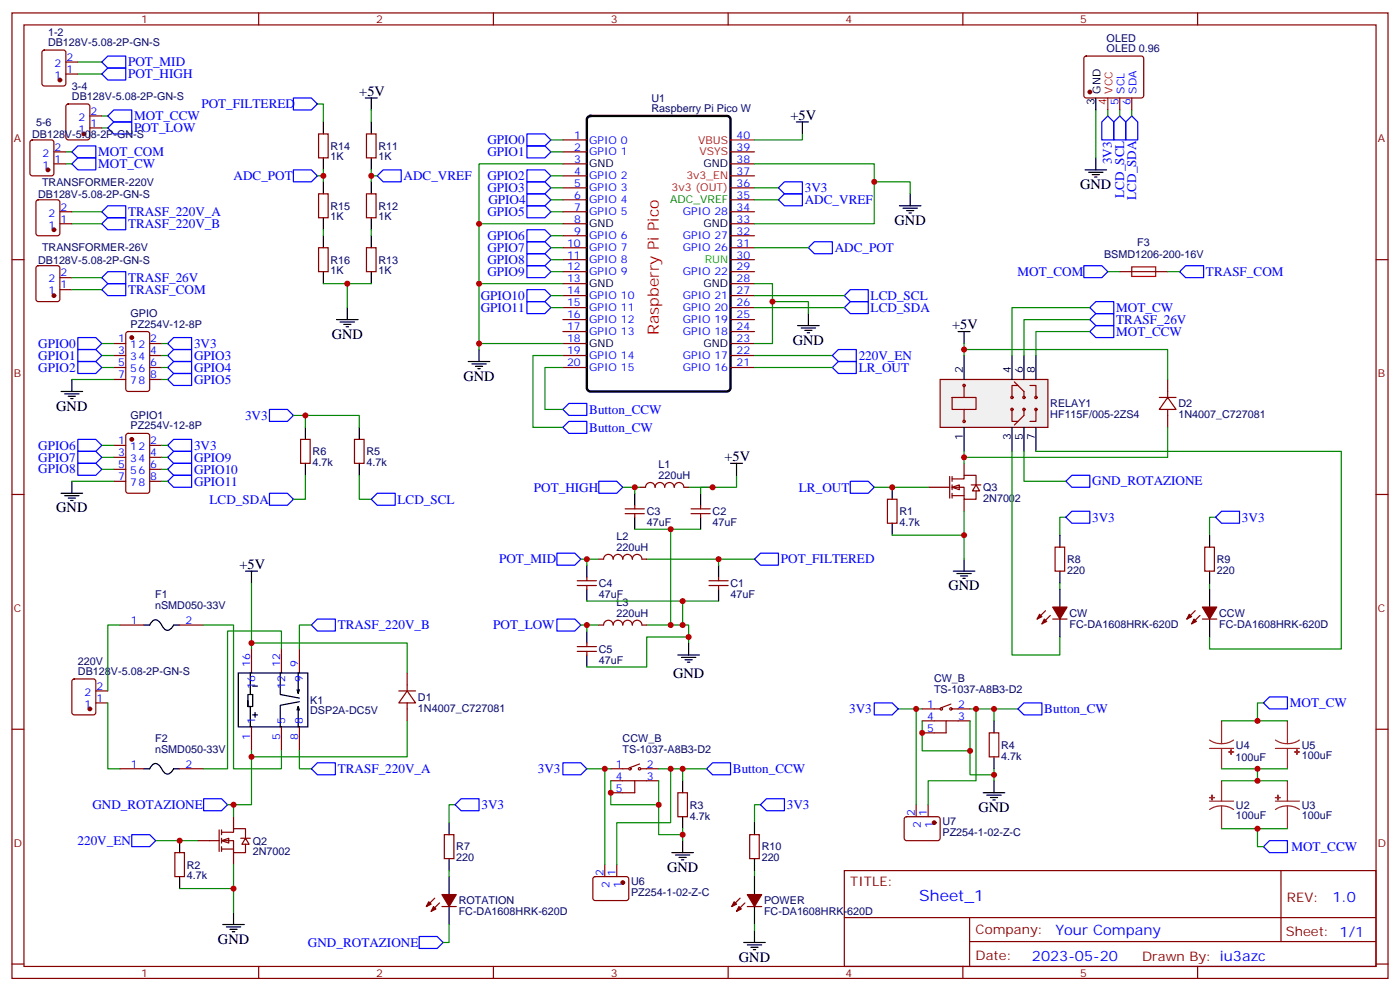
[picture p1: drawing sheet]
<svg xmlns="http://www.w3.org/2000/svg" width="412mm" height="292mm" viewBox="0 0 412 292" stroke-linecap="round" stroke-linejoin="round" font-family="sans-serif">
<g fill="none" stroke="#870000" stroke-width=".35">
<path d="M3.5 3.8h405.4v284.3h-405.4zM7.1 7.3h398.2v277.3h-398.2zM76.2 3.8v3.5M145.3 3.8v3.5M214.5 3.8v3.5M283.6 3.8v3.5M352.8 3.8v3.5M165.8 41.2h7.1M165.8 44.7h7.1M165.8 48.3h7.1M165.8 51.8h7.1M165.8 55.3h7.1"/>
<path d="M165.8 58.8h7.1M215.2 44.7h7M215.2 48.3h7M215.2 51.8h7M215.2 55.3h7M215.2 58.8h7M3.5 76.5h3.6M165.8 76.5h7.1M165.8 62.4h7.1M165.8 65.9h7.1M165.8 69.4h7.1M165.8 73h7.1"/>
<path d="M215.2 76.5h7M215.2 62.4h7M215.2 65.9h7M215.2 69.4h7M215.2 73h7M405.3 76.5h3.6M165.8 80h7.1M165.8 83.5h7.1M165.8 87.1h7.1M165.8 90.6h7.1M165.8 94.1h7.1M165.8 97.6h7.1"/>
<path d="M215.2 80h7M215.2 83.5h7M215.2 87.1h7M215.2 90.6h7M215.2 94.1h7M215.2 97.6h7M165.8 101.2h7.1M165.8 104.7h7.1M165.8 108.2h7.1M215.2 101.2h7M215.2 104.7h7M215.2 108.2h7"/>
<path d="M3.5 145.6h3.6M405.3 145.6h3.6M3.5 214.8h3.6M405.3 214.8h3.6M248.7 256.4h156.6v28.2h-156.6zM377.3 256.4v20.9M248.7 270.2h156.5M285.6 277.3h119.6M285.6 270.2v14.2M3.5 283.9h3.6M76.2 284.6v3.5M145.3 284.6v3.5"/>
<path d="M214.5 284.6v3.5M283.6 284.6v3.5M352.8 284.6v3.5M405.3 283.9h3.6"/>
</g>
<path d="M173.1 34.6l.8-.5h40.2l.7 .3 .3 .5 .1 79.3-.2 .7-.6 .3-40.5 .1-.6-.2-.4-.6v-79.3z" fill="none" stroke="#000" stroke-width=".71"/>
<path d="M215.2 41.2h7" fill="none" stroke="#f00" stroke-width=".35"/>
<path d="M276.9 111.8h31.8v14.1h-31.8z" fill="#f0f0f0" stroke="#870000" stroke-width=".35"/>
<g fill="none" stroke="#000" stroke-width=".35">
<path d="M234.6 35.9h3.5M236.4 35.9v3.5M268.1 57.1v3.5M264.9 60.6h6.4M266 61.3h4.2M267.1 62h2.1M267.8 62.7h.7M234.9 95.9h6.4M236 96.6h4.2M237.1 97.3h2.1M237.8 98h.7M238.1 92.4v3.5"/>
<path d="M282.2 97.6h3.6M284 97.6v3.6M137.9 106.5h6.4M139 107.2h4.2M140.1 107.9h2.1M140.8 108.6h.7M141.1 102.9v3.6M284 104.7v7.1M298.1 104.7v7.1M301.6 104.7v7.1M305.2 104.7v7.1M284 125.9v7"/>
<path d="M298.1 125.9v7M301.6 125.9v7M305.2 125.9v7M72.3 168.2h3.5M74.1 168.2v3.5M280.8 168.2h6.4M281.9 168.9h4.2M282.9 169.6h2.1M283.6 170.3h.7M284 164.7v3.5M70.2 198.2h20.5v15.9h-20.5zM73.7 198.2v6.3"/>
<path d="M82.5 198.2v6.3l5.7 1.1M87.8 198.2v6l.4-1.1M73 206.3v1.8h.7v6M73 204.5h1.4v3.6h-1.4zM74.4 210.5h1.4M74.4 202.1h1.4M75.1 209.8v1.4M87.5 203.1l.3 1.1M87.8 208.1l-.3 1M88.2 209.1l-.4-1v6M88.2 206.7l-5.7 1v6.4M65.6 272.3h6.4"/>
<path d="M66.7 273h4.2M67.7 273.7h2.1M68.4 274.4h.7M68.8 268.7v3.6"/>
</g>
<g fill="none" stroke="#870000" stroke-width=".35">
<path d="M280.5 117.1h7v3.5h-7zM284 113.5v3.6M298.8 112.5l2.8 2.8v1.8M299.9 113.5h-1.8v3.6M303.4 113.5h1.8v3.6M284 120.6v3.5M298.1 120.6v3.5h1.8M301.6 120.6v1.7l-2.8 2.9M305.2 120.6v3.5h-1.8M74.1 191.1v7.1M82.9 191.1v7.1M88.2 191.1v7.1"/>
<path d="M74.1 214.1v7M82.9 214.1v7M88.2 214.1v7M179.9 229.9h14.1M179.9 226.4h5.3M187 229.9v3.6h-7.1M188.4 225l-2.8 1.1M188.7 226.4h5.3"/>
<circle cx="284" cy="113.5" r=".35"/>
<circle cx="298.1" cy="117.1" r=".35"/>
<circle cx="301.6" cy="117.1" r=".35"/>
<circle cx="305.2" cy="117.1" r=".35"/>
<circle cx="284" cy="124.1" r=".35"/>
<circle cx="298.1" cy="120.6" r=".35"/>
<circle cx="301.6" cy="120.6" r=".35"/>
<circle cx="305.2" cy="120.6" r=".35"/>
<circle cx="185.6" cy="226.4" r=".35"/>
<circle cx="188.4" cy="226.4" r=".35"/>
</g>
<g fill="none" stroke="#008700" stroke-width=".35">
<path d="M236.4 39.4v1.8h-14.2M222.2 48.3h35.3v17.6h-35.3M257.5 53.6h10.6v3.5M21.2 62.4h8.8M21.2 65.9h8.8M222.2 83.5h5.3v17.7h-5.3M227.5 88.8h10.6v3.6M321 90.6h-22.9v14.1M321 97.6h-15.8v7.1M321 94.1h-19.4v10.6M222.2 104.7h23M284 101.2v3.5"/>
<path d="M74.1 171.7v17.7h45.8v8.8M91.7 184.1h-3.5v7M359.8 212.3h19.4M372.2 207h-1.8v5.3M88.2 221.1v5.3h3.5M359.8 226.4h19.4M359.8 229.9h19.4M370.4 226.4v3.5"/>
</g>
<g fill="none" stroke="#00f" stroke-width=".35">
<path d="M30 18.3l1.7-1.8h5.3v3.5h-5.3zM30 21.8l1.7-1.8h5.3v3.6h-5.3zM31.7 34.1l1.8-1.7h5.3v3.5h-5.3zM33.5 35.9h5.3v3.5h-5.3l-1.8-1.7zM21.2 48.3l1.7-1.8h5.3v3.5h-5.3zM21.2 44.7l1.7-1.7h5.3v3.5h-5.3zM30 62.4l1.7-1.8h5.3v3.5h-5.3zM30 65.9l1.7-1.8h5.3v3.6h-5.3zM319.3 78.2h5.3l1.7 1.8-1.7 1.8h-5.3zM349.2 78.2h5.3v3.6h-5.3l-1.7-1.8zM30 81.8l1.7-1.8h5.3v3.5h-5.3zM30 85.3l1.7-1.8h5.3v3.6h-5.3z"/>
<path d="M321 90.6l1.8-1.8h5.3v3.6h-5.3zM321 97.6l1.8-1.7h5.3v3.5h-5.3zM322.8 92.4h5.3v3.5h-5.3l-1.8-1.8zM91.7 184.1l1.8-1.8h5.3v3.5h-5.3zM372.2 207l1.7-1.8h5.3v3.6h-5.3zM91.7 226.4l1.8-1.8h5.3v3.6h-5.3zM208.1 226.4l1.8-1.8h5.3v3.6h-5.3zM372.2 249.3l1.7-1.7h5.3v3.5h-5.3z"/>
</g>
<g fill="#8c2424" stroke="#8c2424" stroke-width=".35">
<path d="M357 234.2v1.4z"/>
<path d="M356.3 234.9h1.4z"/>
<path d="M376.4 234.2v1.4z"/>
<path d="M375.7 234.9h1.4z"/>
<path d="M362.6 220.8l.1 1.4z"/>
<path d="M361.9 221.4l1.5 .1z"/>
<path d="M382 220.8l.1 1.4z"/>
<path d="M381.4 221.4l1.4 .1z"/>
</g>
<g fill="none" stroke="#8c2424" stroke-width=".35">
<path d="M356.3 217.9l1.7 .9 1.8 .2M359.8 212.3v6.7M363.4 217.9l-1.7 .9-1.9 .2M375.7 217.9l1.7 .9 1.8 .2M379.2 212.3v6.7M382.8 217.9l-1.7 .9-1.9 .2M356.3 235.9h7.1M356.3 220.4h7.1M359.8 237.3l-1.8 .3-1.7 .8M359.8 237.3l1.9 .3 1.7 .8M359.8 220.4v6M359.8 229.9v6"/>
<path d="M359.8 237.3v6.8M375.7 235.9h7.1M375.7 220.4h7.1M379.2 237.3l-1.8 .3-1.7 .8M379.2 237.3l1.9 .3 1.7 .8M379.2 220.4v6M379.2 229.9v6M379.2 237.3v6.8"/>
</g>
<g fill="#fff" stroke="#870000" stroke-width=".35">
<path d="M280.5 143.5l2.1-.7v1.4z"/>
<path d="M287.5 142.8l1.1 1.8h-2.1z"/>
</g>
<path d="M284 136.5v3.5M261.4 147h2.8v7.1h-2.8zM273.4 143.5h6.4M279.8 140.3v6.4M280.5 141h3.5v-1h3.5v2.8M280.5 143.5h3.5v3.5h3.5v-2.4M280.5 146h3.5M280.5 140.3v1.4M280.5 142.8v1.4M280.5 145.3v1.4M284 147v3.6M286.1 142.8h2.8" fill="none" stroke="#870000" stroke-width=".35"/>
<path d="M262.8 143.5v3.5M262.8 154.1v3.5" fill="none" stroke="#000" stroke-width=".35"/>
<path d="M284 132.9v3.6M262.8 157.6h21.2v7.1M284 150.6v7" fill="none" stroke="#008700" stroke-width=".35"/>
<g fill="#fff" stroke="#870000" stroke-width=".35">
<path d="M65.3 247.6l2.1-.7v1.4z"/>
<path d="M72.3 246.9l1.1 1.7h-2.1z"/>
</g>
<g fill="none" stroke="#870000" stroke-width=".35">
<path d="M12.6 15l.5-.3h5.6l.6 .5 .1 9.4-.5 .7h-5.8l-.7-.4-.1-9.4zM19.4 18.3h3.5M319.5 16.7l.5-.2h16.2l.5 .2 .2 .5-.1 11.2-.6 .5-16.5-.1-.4-.6v-11zM19.4 21.8h3.5M19.6 30.8l.5-.2h5.7l.6 .5 .1 9.4-.5 .6-5.9 .1-.6-.5-.1-9.4zM26.5 37.7h3.5M26.5 34.1h3.5M93.8 39.4h2.9v7.1h-2.9zM107.9 39.4h2.9v7.1h-2.9zM329.8 28.9v3.5M333.4 28.9v3.5M9.1 41.4l.4-.2h5.7l.6 .4 .1 9.5-.5 .6-5.9 .1-.6-.5-.1-9.4z"/>
<path d="M10.8 59l.5-.2h5.6l.7 .5v9.4l-.4 .7h-5.9l-.7-.4v-9.5zM15.9 48.3h3.5M15.9 44.7h3.5M93.8 57.1h2.9v7h-2.9zM107.9 57.1h2.9v7h-2.9zM10.8 78.5l.5-.3h5.6l.7 .5v9.4l-.4 .7h-5.9l-.7-.4v-9.4zM17.6 65.9h3.6M17.6 62.4h3.6M93.8 73h2.9v7h-2.9zM107.9 73h2.9v7h-2.9zM17.6 85.3h3.6M17.6 81.8h3.6"/>
<path d="M37.3 97.9l.4-.3h5.7l.6 .5 .1 16.5-.5 .6-5.9 .1-.6-.5-.1-16.4zM329.8 80h14.2M33.5 101.2h3.5M33.5 111.8h3.5M33.5 104.7h3.5M33.5 108.2h3.5M44.1 101.2h3.5M44.1 111.8h3.5M44.1 104.7h3.5M44.1 108.2h3.5M341.5 117.1h4.9M344 117.1l2.4 3.5h-4.9z"/>
<path d="M344 111.8v5.3M33.5 131.2h3.5M33.5 134.7h3.5M33.5 138.2h3.5M37.3 127.8l.4-.2h5.7l.6 .5 .1 16.5-.5 .6-5.9 .1-.6-.5-.1-16.5zM44.1 131.2h3.5M44.1 134.7h3.5M44.1 138.2h3.5M88.5 129.4h2.9v7.1h-2.9zM104.4 129.4h2.8v7.1h-2.8zM344 120.6v5.3M33.5 141.7h3.5"/>
<path d="M44.1 141.7h3.5M184.1 149.9h5.7M184.1 151.3h5.7M187 148.8v1.1M187 151.3v1M188.7 143.5h1.4a1.41 1.41 0 0 1 1.5-1.4 1.41 1.41 0 0 1 1.4 1.4 1.41 1.41 0 0 1 1.4-1.4 1.41 1.41 0 0 1 1.4 1.4 1.41 1.41 0 0 1 1.4-1.4 1.41 1.41 0 0 1 1.4 1.4 1.41 1.41 0 0 1 1.4-1.4 1.41 1.41 0 0 1 1.4 1.4h1.4M203.6 149.9h5.6M203.6 151.3h5.6M206.4 148.8v1.1M206.4 151.3v1M170 171h5.7M170 172.4h5.7"/>
<path d="M172.9 170v1M172.9 172.4v1.1M176.4 164.7h1.4a1.41 1.41 0 0 1 1.4-1.4 1.41 1.41 0 0 1 1.4 1.4 1.41 1.41 0 0 1 1.4-1.4 1.41 1.41 0 0 1 1.4 1.4 1.41 1.41 0 0 1 1.5-1.4 1.41 1.41 0 0 1 1.4 1.4 1.41 1.41 0 0 1 1.4-1.4 1.41 1.41 0 0 1 1.4 1.4h1.4M208.8 171h5.7M208.8 172.4h5.7M211.7 170v1M211.7 172.4v1.1M308 179.8l-2.5 2.5M310.8 161.1h2.8v7.1h-2.8zM352.1 179.8l-2.5 2.5M354.9 161.1h2.8v7.1h-2.8zM35.3 184.1h7"/>
<path d="M52.9 184.1h7.1M119.9 198.2v5.3M170 190.4h5.7M170 191.8h5.7M172.9 189.4v1M172.9 191.8v1.1M176.4 184.1h1.4a1.41 1.41 0 0 1 1.4-1.4 1.41 1.41 0 0 1 1.4 1.4 1.41 1.41 0 0 1 1.4-1.4 1.41 1.41 0 0 1 1.4 1.4 1.41 1.41 0 0 1 1.5-1.4 1.41 1.41 0 0 1 1.4 1.4 1.41 1.41 0 0 1 1.4-1.4 1.41 1.41 0 0 1 1.4 1.4h1.4M309.4 181.3l-2.5 2.4M310.1 182.3h4.2M353.5 181.3l-2.5 2.4M354.2 182.3h4.2M21.4 200.2l.5-.2h5.6l.7 .4v9.4l-.4 .7h-5.9l-.7-.4v-9.4z"/>
<path d="M28.2 207h3.5M28.2 203.5h3.5M117.5 203.5h4.9M119.9 203.5l2.5 3.5h-4.9zM119.9 207v5.3M271.6 212.3h14.2M271.6 208.8h5.3M278.7 212.3v3.5h-7.1M280.1 207.4l-2.8 1M280.5 208.8h5.3M291.4 215.8h2.8v7.1h-2.8zM35.3 226.4h7"/>
<path d="M52.9 226.4h7.1M199.7 233.5h2.8v7h-2.8zM269.9 237v3.5M273.4 237v3.5M51.5 251.1h2.8v7.1h-2.8zM58.2 247.6h6.4M64.6 244.4v6.4M65.3 245.1h3.5v-1h3.5v2.8M65.3 247.6h3.5v3.5h3.5v-2.5M65.3 250h3.5M65.3 244.4v1.4M65.3 246.9v1.4"/>
<path d="M65.3 249.3v1.5M68.8 240.5v3.6M68.8 251.1v3.5M70.9 246.9h2.8M130.9 245.8h2.8v7.1h-2.8zM174.9 258.4l.4-.2h9.5l.4 .7-.1 5.9-.6 .4h-9.4l-.5-.7v-5.6zM178.2 254.6v3.6M181.7 254.6v3.6M220.8 245.8h2.9v7.1h-2.9zM266.6 240.7l.5-.2 9.4 .1 .4 .6v5.9l-.7 .5-9.4-.1-.5-.6v-5.7zM128.1 264.5l-2.5 2.5M129.5 265.9l-2.5 2.5"/>
<path d="M130.2 267h4.2M218 264.5l-2.5 2.5M219.4 265.9l-2.4 2.5M220.1 267h4.3"/>
<circle cx="277.3" cy="208.8" r=".35"/>
<circle cx="280.1" cy="208.8" r=".35"/>
</g>
<g fill="none" stroke="#000" stroke-width=".35">
<path d="M95.2 35.9v3.5M107.6 28.9h3.5M109.4 28.9v3.5M109.4 35.9v3.5M322.8 28.9v3.5M95.2 46.5v3.5M95.2 53.6v3.5M109.4 46.5v3.5M109.4 53.6v3.5M319.6 50h6.4M320.7 50.7h4.2M321.7 51.4h2.1"/>
<path d="M322.4 52.1h.7M322.8 46.5v3.5M95.2 64.1v3.6M95.2 69.4v3.6M109.4 64.1v3.6M109.4 69.4v3.6M95.2 80v3.5M99.1 94.1h6.4M100.2 94.8h4.2M101.2 95.5h2.2M102 96.2h.7M102.3 90.6v3.5"/>
<path d="M109.4 80v3.5M18 115.3h6.3M19 116h4.3M20.1 116.7h2.1M20.8 117.4h.7M21.2 111.8v3.5M90 125.9v3.5M90 136.5v3.5M105.8 125.9v3.5M105.8 136.5v3.5M215.2 136.5h3.5M217 136.5v3.5"/>
<path d="M18 145.3h6.3M19 146h4.3M20.1 146.7h2.1M20.8 147.4h.7M21.2 141.7v3.6M187 145.3v3.5M187 152.3v3.6M206.4 145.3v3.5M206.4 152.3v3.6M312.2 157.6v3.5M356.3 157.6v3.5M172.9 166.4v3.6"/>
<path d="M172.9 173.5v3.5M211.7 166.4v3.6M211.7 173.5v3.5M312.2 168.2v3.5M312.2 173.5v5.3M356.3 168.2v3.5M356.3 173.5v5.3M42.3 184.1h1.8l.6-.9a1.56 1.56 0 0 1 2.7 .5l.2 .3a2.13 2.13 0 0 0 2.2 1.5l1.4-1.4h1.7M172.9 185.8v3.6M172.9 192.9v3.5M199.7 192.9h6.3M200.7 193.6h4.3"/>
<path d="M201.8 194.3h2.1M202.5 195h.7M202.8 189.4v3.5M312.2 182.3v5.3M356.3 182.3v5.3M292.8 212.3v3.5M42.3 226.4h1.8l.6-.9a1.56 1.56 0 0 1 2.7 .5l.2 .3a2.13 2.13 0 0 0 2.2 1.6l1.4-1.5h1.7M201.1 229.9v3.6M289.6 233.5h6.4M290.7 234.2h4.2M291.7 234.9h2.2M292.5 235.6h.7"/>
<path d="M292.8 222.9v3.5M292.8 229.9v3.6M52.9 247.6v3.5M52.9 258.2v3.5M132.3 242.3v3.5M132.3 252.9v3.5M132.3 258.2v5.3M197.9 251.1h6.4M199 251.8h4.2M200 252.5h2.1M200.7 253.2h.7M201.1 240.5v3.6"/>
<path d="M201.1 247.6v3.5M222.2 242.3v3.5M222.2 252.9v3.5M222.2 258.2v5.3M132.3 267v5.3M219.1 277.6h6.3M220.1 278.3h4.3M221.2 279h2.1M221.9 279.7h.7M222.2 267v5.3M222.2 274v3.6"/>
</g>
<g fill="none" stroke="#00f" stroke-width=".35">
<path d="M86.4 28.9h5.3l1.8 1.7-1.8 1.8h-5.3zM155.2 39.4h5.3l1.8 1.8-1.8 1.8h-5.3zM326.3 34.1l1.8 1.8v5.3h-3.5v-5.3zM329.8 34.1l1.8 1.8v5.3h-3.5v-5.3zM333.4 34.1l1.7 1.8v5.3h-3.5v-5.3zM86.4 50h5.3l1.8 1.8-1.8 1.8h-5.3zM111.1 51.8l1.8-1.8h5.3v3.6h-5.3zM155.2 50h5.3l1.8 1.8-1.8 1.8h-5.3zM155.2 43h5.3l1.8 1.7-1.8 1.8h-5.3zM155.2 57.1h5.3l1.8 1.7-1.8 1.8h-5.3zM155.2 53.6h5.3l1.8 1.7-1.8 1.8h-5.3zM229.3 55.3l1.8-1.7h5.3v3.5h-5.3z"/>
<path d="M229.3 58.8l1.8-1.7h5.3v3.5h-5.3zM155.2 60.6h5.3l1.8 1.8-1.8 1.7h-5.3zM155.2 67.7h5.3l1.8 1.7-1.8 1.8h-5.3zM155.2 71.2h5.3l1.8 1.8-1.8 1.7h-5.3zM155.2 74.7h5.3l1.8 1.8-1.8 1.7h-5.3zM155.2 78.2h5.3l1.8 1.8-1.8 1.8h-5.3zM238.1 73l1.8-1.8h5.3v3.5h-5.3zM22.9 99.4h5.3l1.8 1.8-1.8 1.7h-5.3zM155.2 85.3h5.3l1.8 1.8-1.8 1.7h-5.3zM155.2 88.8h5.3l1.8 1.8-1.8 1.8h-5.3zM248.7 90.6l1.8-1.8h5.3v3.6h-5.3zM248.7 87.1l1.8-1.8h5.3v3.5h-5.3z"/>
<path d="M22.9 102.9h5.3l1.8 1.8-1.8 1.8h-5.3zM22.9 106.5h5.3l1.8 1.7-1.8 1.8h-5.3zM49.4 101.2l1.8-1.8h5.2v3.5h-5.2zM49.4 108.2l1.8-1.7h5.2v3.5h-5.2zM49.4 111.8l1.8-1.8h5.2v3.5h-5.2zM51.2 102.9h5.2v3.6h-5.2l-1.8-1.8zM245.2 108.2l1.7-1.7h5.3v3.5h-5.3zM246.9 102.9h5.3v3.6h-5.3l-1.7-1.8zM22.9 129.4h5.3l1.8 1.8-1.8 1.7h-5.3zM22.9 132.9h5.3l1.8 1.8-1.8 1.8h-5.3zM22.9 136.5h5.3l1.8 1.7-1.8 1.8h-5.3zM49.4 131.2l1.8-1.8h5.2v3.5h-5.2z"/>
<path d="M49.4 134.7l1.8-1.8h5.2v3.6h-5.2zM51.2 136.5h5.2v3.5h-5.2l-1.8-1.8zM79.4 120.6h5.3l1.7 1.7-1.7 1.8h-5.3zM165.8 120.6l1.8-1.8h5.3v3.5h-5.3zM165.8 125.9l1.8-1.8h5.3v3.5h-5.3zM49.4 141.7l1.8-1.7h5.2v3.5h-5.2zM79.4 145.3h5.3l1.7 1.7-1.7 1.8h-5.3zM109.4 147l1.7-1.7h5.3v3.5h-5.3zM176.4 141.7h5.3l1.7 1.8-1.7 1.8h-5.3zM250.5 141.7h5.3l1.7 1.8-1.7 1.8h-5.3zM314 141.7l1.7-1.7h5.3v3.5h-5.3zM314 152.3l1.7-1.7h5.3v3.5h-5.3z"/>
<path d="M358.1 152.3l1.7-1.7h5.3v3.5h-5.3zM164 162.9h5.3l1.8 1.8-1.8 1.7h-5.3zM222.2 164.7l1.8-1.8h5.3v3.5h-5.3zM164 182.3h5.3l1.8 1.8-1.8 1.7h-5.3zM257.5 207h5.3l1.8 1.8-1.8 1.7h-5.3zM299.9 208.8l1.7-1.8h5.3v3.5h-5.3zM60 235.2h5.3l1.7 1.8-1.7 1.8h-5.3zM134.1 237l1.7-1.8h5.3v3.6h-5.3zM165.8 224.6h5.3l1.8 1.8-1.8 1.8h-5.3zM224 237l1.8-1.8h5.3v3.6h-5.3zM38.8 245.8h5.3l1.8 1.8-1.8 1.7h-5.3zM123.5 275.8h5.3l1.7 1.8-1.7 1.7h-5.3z"/>
</g>
<g fill="none" stroke="#008700" stroke-width=".35">
<path d="M22.9 18.3h7.1M22.9 21.8h7.1M30 34.1h1.7M30 37.7h1.7M93.5 30.6h1.7v5.3M109.4 32.4v3.5M322.8 32.4v14.1M326.3 32.4v1.7M329.8 32.4v1.7M333.4 32.4v1.7M19.4 48.3h1.8M19.4 44.7h1.8"/>
<path d="M93.5 51.8h1.7M95.2 50v3.6M109.4 50v3.6M109.4 51.8h1.7M162.3 55.3h3.5M162.3 58.8h3.5M162.3 51.8h3.5M162.3 41.2h3.5M162.3 44.7h3.5M165.8 48.3h-24.7v54.6M222.2 55.3h7.1M222.2 58.8h7.1"/>
<path d="M95.2 67.7v1.7M109.4 67.7v1.7M141.1 65.9h24.7M162.3 73h3.5M162.3 62.4h3.5M162.3 69.4h3.5M162.3 76.5h3.5M222.2 73h15.9M21.2 81.8h8.8M21.2 85.3h8.8M95.2 83.5h14.2M102.3 83.5v7.1"/>
<path d="M141.1 83.5h24.7M162.3 80h3.5M162.3 87.1h3.5M162.3 90.6h3.5M222.2 87.1h26.5M222.2 90.6h26.5M326.3 80h3.5M344 80h3.5M21.2 111.8h12.3M30 108.2h3.5M30 101.2h3.5M30 104.7h3.5"/>
<path d="M47.6 108.2h1.8M47.6 101.2h1.8M47.6 104.7h1.8M47.6 111.8h1.8M141.1 101.2h24.7M165.8 108.2h-5.3v12.4h5.3M165.8 104.7h-8.8v21.2h8.8M222.2 108.2h23M284 102.9h60v8.9M30 131.2h3.5M30 138.2h3.5M30 134.7h3.5"/>
<path d="M47.6 131.2h1.8M47.6 138.2h1.8M47.6 134.7h1.8M86.4 122.3h3.6v3.6M90 122.3h15.8v3.6M90 140v7h-3.6M105.8 140v7h3.6M217 140v3.5h-14.2M298.1 132.9v60h14.1v-5.3M301.6 132.9v8.8h12.4M305.2 132.9h89.9v58.2h-38.8v-3.5M344 125.9v8.8h-60"/>
<path d="M21.2 141.7h12.3M47.6 141.7h1.8M183.4 143.5h5.3M187 143.5v1.8M187 155.9h10.6M206.4 155.9h-8.8v28.2M209.9 143.5h-3.5v1.8M257.5 143.5h15.9M314 152.3h-1.8v5.3M358.1 152.3h-1.8v5.3M171.1 164.7h5.3M172.9 164.7v1.7"/>
<path d="M172.9 177h38.8M190.5 164.7h31.7M201.1 177v7.1M211.7 164.7v1.7M312.2 171.7v1.8M356.3 171.7v1.8M35.3 184.1h-3.6v19.4M60 184.1h8.8v42.3h14.1v-5.3M74.1 189.4v1.7M82.9 191.1v-5.3h-15.9v40.6h-7M171.1 184.1h5.3M172.9 184.1v1.7"/>
<path d="M190.5 184.1h12.3v5.3M202.8 187.6h-12.3v8.8h-17.6M31.7 207v19.4h3.6M119.9 212.3v10.6h-45.8v-1.8M264.6 208.8h7M269.9 208.8v28.2M271.6 212.3v8.8h14.2M285.8 212.3v15.9h7M285.8 208.8h14.1M287.5 208.8v21.1h-14.1v7.1M292.8 208.8v3.5M67 237h1.8v3.5"/>
<path d="M74.1 222.9v14.1h-5.3M134.1 237h-1.8v5.3M172.9 226.4h7M178.2 226.4v28.2M179.9 229.9v7.1h14.1M194 229.9v15.9h7.1M194 226.4h14.1M197.6 226.4v15.9h-15.9v12.3M201.1 226.4v3.5M224 237h-1.8v5.3M292.8 226.4v3.5M45.9 247.6h12.3"/>
<path d="M68.8 254.6v14.1M132.3 256.4v1.8M201.1 244.1v3.5M222.2 256.4v1.8M359.8 244.1h19.4M370.4 244.1v5.2h1.8M52.9 261.7h15.9M132.3 272.3v5.3h-1.8M222.2 272.3v1.7"/>
</g>
<path d="M333.4 78.6h7v2.8h-7z" fill="none" stroke="#a10000" stroke-width=".35"/>
<g fill="#870000" stroke="#870000" stroke-width=".35">
<path d="M130.2 263.5h4.2l-2.1 3.5z"/>
<path d="M127.7 267l.7 .7-1.4 .7z"/>
<path d="M126.3 265.6l.7 .7-1.4 .7z"/>
<path d="M310.1 178.8h4.2l-2.1 3.5z"/>
<path d="M307.6 182.3l.7 .7-1.4 .7z"/>
<path d="M306.2 180.9l.7 .7-1.4 .7z"/>
<path d="M354.2 178.8h4.2l-2.1 3.5z"/>
<path d="M351.7 182.3l.7 .7-1.4 .7z"/>
<path d="M350.3 180.9l.7 .7-1.4 .7z"/>
<path d="M220.1 263.5h4.3l-2.2 3.5z"/>
<path d="M217.7 267l.7 .7-1.4 .7z"/>
<path d="M216.3 265.6l.7 .7-1.5 .7z"/>
<circle cx="26.5" cy="208.8" r=".53"/>
<circle cx="183.4" cy="259.9" r=".53"/>
<circle cx="275.2" cy="242.3" r=".53"/>
<circle cx="38.8" cy="99.4" r=".53"/>
<circle cx="38.8" cy="129.4" r=".53"/>
<circle cx="321" cy="27.1" r=".53"/>
<circle cx="17.6" cy="23.6" r=".53"/>
<circle cx="24.7" cy="39.4" r=".53"/>
<circle cx="14.1" cy="50" r=".53"/>
<circle cx="15.9" cy="87.1" r=".53"/>
<circle cx="15.9" cy="67.7" r=".53"/>
</g>
<path d="M326.3 28.9v3.5" fill="none" stroke="#f00" stroke-width=".35"/>
<g fill="#c00">
<circle cx="370.4" cy="226.4" r=".88"/>
<circle cx="370.4" cy="229.9" r=".88"/>
<circle cx="370.4" cy="212.3" r=".88"/>
<circle cx="227.5" cy="88.8" r=".88"/>
<circle cx="284" cy="157.6" r=".88"/>
<circle cx="68.8" cy="261.7" r=".88"/>
<circle cx="52.9" cy="247.6" r=".88"/>
<circle cx="201.1" cy="226.4" r=".88"/>
<circle cx="292.8" cy="208.8" r=".88"/>
<circle cx="90" cy="122.3" r=".88"/>
<circle cx="370.4" cy="244.1" r=".88"/>
<circle cx="257.5" cy="53.6" r=".88"/>
<circle cx="262.8" cy="143.5" r=".88"/>
<circle cx="211.7" cy="164.7" r=".88"/>
<circle cx="209.9" cy="143.5" r=".88"/>
<circle cx="197.6" cy="184.1" r=".88"/>
<circle cx="187" cy="143.5" r=".88"/>
<circle cx="197.6" cy="155.9" r=".88"/>
<circle cx="172.9" cy="164.7" r=".88"/>
<circle cx="201.1" cy="184.1" r=".88"/>
<circle cx="201.1" cy="177" r=".88"/>
<circle cx="172.9" cy="184.1" r=".88"/>
<circle cx="202.8" cy="187.6" r=".88"/>
<circle cx="284" cy="134.7" r=".88"/>
<circle cx="74.1" cy="189.4" r=".88"/>
<circle cx="74.1" cy="222.9" r=".88"/>
<circle cx="68.8" cy="237" r=".88"/>
<circle cx="178.2" cy="226.4" r=".88"/>
<circle cx="197.6" cy="226.4" r=".88"/>
<circle cx="287.5" cy="208.8" r=".88"/>
<circle cx="269.9" cy="208.8" r=".88"/>
<circle cx="102.3" cy="83.5" r=".88"/>
<circle cx="109.4" cy="51.8" r=".88"/>
<circle cx="95.3" cy="51.8" r=".88"/>
<circle cx="201.1" cy="245.8" r=".88"/>
<circle cx="292.8" cy="228.2" r=".88"/>
<circle cx="285.8" cy="221.1" r=".88"/>
<circle cx="271.6" cy="215.8" r=".88"/>
<circle cx="194" cy="237" r=".88"/>
<circle cx="179.9" cy="233.5" r=".88"/>
<circle cx="284" cy="102.9" r=".88"/>
<circle cx="141.1" cy="65.9" r=".88"/>
<circle cx="141.1" cy="83.5" r=".88"/>
<circle cx="141.1" cy="101.2" r=".88"/>
</g>
<text font-size="4.6" fill="#f00" x="194" y="98.7" transform="rotate(-90 194 98.7)">Raspberry Pi Pico</text>
<text font-size="4.6" fill="#00f" x="270.8" y="265.4">Sheet_1</text>
<g font-size="4.2">
<text x="105.8" y="28.2">+5V</text>
<text x="232.8" y="35.2">+5V</text>
<text x="318.2" y="55.7">GND</text>
<text x="263.5" y="66.3">GND</text>
<text x="97.7" y="99.8">GND</text>
<text x="233.5" y="101.5">GND</text>
<text x="280.5" y="96.9">+5V</text>
<text x="136.5" y="112.1">GND</text>
<text x="16.6" y="120.9">GND</text>
<text x="213.4" y="135.7">+5V</text>
<text x="16.6" y="150.9">GND</text>
<text x="70.6" y="167.5">+5V</text>
<text x="279.4" y="173.8">GND</text>
<text x="198.3" y="199.7">GND</text>
<text x="288.2" y="239.1">GND</text>
<text x="196.5" y="256.8">GND</text>
<text x="64.2" y="277.9">GND</text>
<text x="217.7" y="283.2">GND</text>
</g>
<g font-size="4.2" fill="#00f">
<text x="392.5" y="265.7">1.0</text>
<text x="310.9" y="275.2">Your Company</text>
<text x="304" y="283">2023-05-20</text>
</g>
<g font-size="3.9" fill="#00f">
<text x="37.7" y="23">POT_HIGH</text>
<text x="37.7" y="19.5">POT_MID</text>
<text x="39.5" y="35.4">MOT_CCW</text>
<text x="59.3" y="31.9">POT_FILTERED</text>
<text x="39.5" y="38.9">POT_LOW</text>
<text x="28.9" y="46">MOT_COM</text>
<text x="143.6" y="42.4">GPIO0</text>
<text x="143.6" y="46">GPIO1</text>
<text x="28.9" y="49.5">MOT_CW</text>
<text x="68.8" y="53.1">ADC_POT</text>
<text x="118.9" y="53.1">ADC_VREF</text>
<text x="143.6" y="53">GPIO2</text>
<text x="327.5" y="48.4" transform="rotate(-90 327.5 48.4)">3V3</text>
<text x="143.6" y="56.5">GPIO3</text>
<text x="237.1" y="56.6">3V3</text>
<text x="331.1" y="58.2" transform="rotate(-90 331.1 58.2)">LCD_SCL</text>
<text x="334.7" y="58.8" transform="rotate(-90 334.7 58.8)">LCD_SDA</text>
<text x="37.7" y="63.7">TRASF_220V_A</text>
<text x="143.6" y="63.6">GPIO5</text>
<text x="143.9" y="60.1">GPIO4</text>
<text x="237.1" y="60.2">ADC_VREF</text>
<text x="37.7" y="67.2">TRASF_220V_B</text>
<text x="143.6" y="70.7">GPIO6</text>
<text x="143.6" y="74.2">GPIO7</text>
<text x="143.6" y="77.7">GPIO8</text>
<text x="245.9" y="74.2">ADC_POT</text>
<text x="37.7" y="83.1">TRASF_26V</text>
<text x="143.6" y="81.2">GPIO9</text>
<text x="299.7" y="81.3">MOT_COM</text>
<text x="355.2" y="81.3">TRASF_COM</text>
<text x="37.7" y="86.6">TRASF_COM</text>
<text x="141.6" y="88.3">GPIO10</text>
<text x="256.5" y="88.4">LCD_SCL</text>
<text x="141.6" y="91.8">GPIO11</text>
<text x="256.5" y="91.9">LCD_SDA</text>
<text x="328.8" y="95.4">TRASF_26V</text>
<text x="328.8" y="91.8">MOT_CW</text>
<text x="328.8" y="98.9">MOT_CCW</text>
<text x="11.3" y="102.4">GPIO0</text>
<text x="11.3" y="105.9">GPIO1</text>
<text x="57.1" y="102.5">3V3</text>
<text x="57.1" y="106">GPIO3</text>
<text x="252.9" y="105.9">220V_EN</text>
<text x="11.3" y="109.5">GPIO2</text>
<text x="57.1" y="109.5">GPIO4</text>
<text x="57.1" y="113.1">GPIO5</text>
<text x="252.9" y="109.6">LR_OUT</text>
<text x="72.2" y="123.6">3V3</text>
<text x="173.6" y="121.8">Button_CCW</text>
<text x="173.6" y="127.2">Button_CW</text>
<text x="11.3" y="132.4">GPIO6</text>
<text x="11.3" y="135.9">GPIO7</text>
<text x="57.1" y="132.5">3V3</text>
<text x="57.1" y="136">GPIO9</text>
<text x="11.3" y="139.4">GPIO8</text>
<text x="57.1" y="139.5">GPIO10</text>
<text x="57.1" y="143.1">GPIO11</text>
<text x="321.7" y="143">GND_ROTAZIONE</text>
<text x="61.7" y="148.3">LCD_SDA</text>
<text x="117.1" y="148.4">LCD_SCL</text>
<text x="157.3" y="144.9">POT_HIGH</text>
<text x="235.3" y="144.8">LR_OUT</text>
<text x="321.7" y="153.6">3V3</text>
<text x="365.8" y="153.6">3V3</text>
<text x="147" y="165.9">POT_MID</text>
<text x="230" y="165.9">POT_FILTERED</text>
<text x="99.5" y="185.4">TRASF_220V_B</text>
<text x="145.3" y="185.3">POT_LOW</text>
<text x="379.9" y="208.3">MOT_CW</text>
<text x="250.1" y="210">3V3</text>
<text x="307.6" y="210.1">Button_CW</text>
<text x="99.5" y="227.7">TRASF_220V_A</text>
<text x="158.4" y="227.7">3V3</text>
<text x="215.9" y="227.7">Button_CCW</text>
<text x="27.2" y="238.3">GND_ROTAZIONE</text>
<text x="141.8" y="238.3">3V3</text>
<text x="231.8" y="238.3">3V3</text>
<text x="22.8" y="248.8">220V_EN</text>
<text x="380.4" y="250.6">MOT_CCW</text>
<text x="90.7" y="278.8">GND_ROTAZIONE</text>
</g>
<g font-size="3.9" fill="#800">
<text x="250.5" y="261">TITLE:</text>
<text x="379.1" y="265.7">REV:</text>
<text x="287.4" y="275.2">Company:</text>
<text x="378.7" y="275.8">Sheet: 1/1</text>
<text x="287.4" y="282.9">Date:</text>
<text x="336.4" y="282.9">Drawn By: iu3azc</text>
</g>
<g font-size="3.2" fill="#000080">
<text x="14.1" y="10.5">1-2</text>
<text x="14.1" y="13.7">DB128V-5.08-2P-GN-S</text>
<text x="326" y="15.5">OLED 0.96</text>
<text x="326" y="12.3">OLED</text>
<text x="21.2" y="29.6">DB128V-5.08-2P-GN-S</text>
<text x="21.2" y="26.4">3-4</text>
<text x="191.9" y="29.9">U1</text>
<text x="191.9" y="33.1">Raspberry Pi Pico W</text>
<text x="9.4" y="40.6">DB128V-5.08-2P-GN-S</text>
<text x="10.6" y="37">5-6</text>
<text x="97.4" y="47.3">1K</text>
<text x="97.4" y="44.1">R14</text>
<text x="111.5" y="47.3">1K</text>
<text x="111.5" y="44.1">R11</text>
<text x="11.2" y="58.2">DB128V-5.08-2P-GN-S</text>
<text x="12.4" y="54.6">TRANSFORMER-220V</text>
<text x="97.4" y="64.9">1K</text>
<text x="97.4" y="61.8">R15</text>
<text x="111.5" y="64.9">1K</text>
<text x="111.5" y="61.8">R12</text>
<text x="11.2" y="77.6">DB128V-5.08-2P-GN-S</text>
<text x="12.4" y="74">TRANSFORMER-26V</text>
<text x="97.4" y="77.6">R16</text>
<text x="111.5" y="77.6">R13</text>
<text x="325.2" y="75.8">BSMD1206-200-16V</text>
<text x="335" y="72.3">F3</text>
<text x="97.4" y="80.8">1K</text>
<text x="111.5" y="80.8">1K</text>
<text x="38.5" y="93.3">GPIO</text>
<text x="38.5" y="96.5">PZ254V-12-8P</text>
<text x="309.4" y="120">RELAY1</text>
<text x="347.1" y="119.9">D2</text>
<text x="38.5" y="123.3">GPIO1</text>
<text x="309.4" y="123.2">HF115F/005-2ZS4</text>
<text x="347.1" y="123.1">1N4007_C727081</text>
<text x="38.5" y="126.4">PZ254V-12-8P</text>
<text x="92.1" y="137.3">4.7k</text>
<text x="92.1" y="134.1">R6</text>
<text x="107.9" y="137.3">4.7k</text>
<text x="107.9" y="134.1">R5</text>
<text x="194" y="137.8">L1</text>
<text x="194" y="141">220uH</text>
<text x="289.6" y="147.9">2N7002</text>
<text x="289.6" y="144.7">Q3</text>
<text x="190.5" y="154.9">47uF</text>
<text x="190.5" y="151.6">C3</text>
<text x="209.9" y="154.9">47uF</text>
<text x="209.9" y="151.6">C2</text>
<text x="264.9" y="154.9">4.7k</text>
<text x="264.9" y="151.7">R1</text>
<text x="181.6" y="159">L2</text>
<text x="181.6" y="162.2">220uH</text>
<text x="314.3" y="165.8">R8</text>
<text x="358.4" y="165.8">R9</text>
<text x="176.4" y="172.8">C4</text>
<text x="215.2" y="172.8">C1</text>
<text x="314.3" y="169">220</text>
<text x="358.4" y="169">220</text>
<text x="45.7" y="179.4">nSMD050-33V</text>
<text x="45.7" y="176.2">F1</text>
<text x="176.4" y="176.1">47uF</text>
<text x="181.6" y="178.4">L3</text>
<text x="215.2" y="176.1">47uF</text>
<text x="181.6" y="181.6">220uH</text>
<text x="315" y="184.9">FC-DA1608HRK-620D</text>
<text x="315" y="181.6">CW</text>
<text x="359.1" y="184.9">FC-DA1608HRK-620D</text>
<text x="359.1" y="181.6">CCW</text>
<text x="23" y="195.7">220V</text>
<text x="176.4" y="195.5">47uF</text>
<text x="176.4" y="192.2">C5</text>
<text x="23" y="198.9">DB128V-5.08-2P-GN-S</text>
<text x="275.1" y="200.9">CW_B</text>
<text x="91.4" y="207.2">K1</text>
<text x="123.1" y="209.6">1N4007_C727081</text>
<text x="123.1" y="206.4">D1</text>
<text x="275.1" y="204.1">TS-1037-A8B3-D2</text>
<text x="91.4" y="210.4">DSP2A-DC5V</text>
<text x="45.7" y="221.8">nSMD050-33V</text>
<text x="45.7" y="218.6">F2</text>
<text x="183.4" y="221.8">TS-1037-A8B3-D2</text>
<text x="183.4" y="218.6">CCW_B</text>
<text x="294.9" y="220.5">R4</text>
<text x="364.1" y="220.5">U4</text>
<text x="383.5" y="220.5">U5</text>
<text x="294.9" y="223.7">4.7k</text>
<text x="364" y="224">100uF</text>
<text x="383.5" y="223.7">100uF</text>
<text x="203.2" y="238.2">R3</text>
<text x="364.1" y="238.1">U2</text>
<text x="383.5" y="238.1">U3</text>
<text x="203.2" y="241.4">4.7k</text>
<text x="277.6" y="243.1">U7</text>
<text x="364.1" y="241.3">100uF</text>
<text x="383.5" y="241.3">100uF</text>
<text x="74.4" y="251.9">2N7002</text>
<text x="74.4" y="248.8">Q2</text>
<text x="134.4" y="250.5">R7</text>
<text x="224.4" y="250.5">R10</text>
<text x="277.6" y="246.2">PZ254-1-02-Z-C</text>
<text x="55" y="255.8">R2</text>
<text x="134.4" y="253.6">220</text>
<text x="224.4" y="253.6">220</text>
<text x="55" y="259">4.7k</text>
<text x="185.9" y="263.9">PZ254-1-02-Z-C</text>
<text x="185.9" y="260.7">U6</text>
<text x="135.1" y="269.6">FC-DA1608HRK-620D</text>
<text x="135.1" y="266.3">ROTATION</text>
<text x="225.1" y="269.6">FC-DA1608HRK-620D</text>
<text x="225.1" y="266.3">POWER</text>
</g>
<g font-size="3.2" fill="#800">
<text x="41.6" y="6.8">1</text>
<text x="110.8" y="6.8">2</text>
<text x="179.9" y="6.8">3</text>
<text x="249.1" y="6.8">4</text>
<text x="318.2" y="6.8">5</text>
<text x="4.1" y="41.9">A</text>
<text x="405.9" y="41.9">A</text>
<text x="4.1" y="111.1">B</text>
<text x="405.9" y="111.1">B</text>
<text x="4.1" y="180.2">C</text>
<text x="405.9" y="180.2">C</text>
<text x="4.1" y="249.3">D</text>
<text x="405.9" y="249.3">D</text>
<text x="41.6" y="287.6">1</text>
<text x="110.8" y="287.6">2</text>
<text x="179.9" y="287.6">3</text>
<text x="249.1" y="287.6">4</text>
<text x="318.2" y="287.6">5</text>
</g>
<g font-size="3.2" fill="#00f">
<text x="19.6" y="17.9">2</text>
<text x="16.1" y="23.2">1</text>
<text x="16.1" y="19.7">2</text>
<text x="19.6" y="21.4">1</text>
<text x="331.3" y="27.6" transform="rotate(-90 331.3 27.6)">SCL</text>
<text x="334.8" y="27.6" transform="rotate(-90 334.8 27.6)">SDA</text>
<text x="23.1" y="35.6">2</text>
<text x="26.6" y="33.8">2</text>
<text x="329.5" y="31.1" transform="rotate(-90 329.5 31.1)">5</text>
<text x="333" y="31.1" transform="rotate(-90 333 31.1)">6</text>
<text x="23.1" y="39.1">1</text>
<text x="26.6" y="37.3">1</text>
<text x="169.1" y="40.9">1</text>
<text x="217" y="40.9">40</text>
<text x="12.6" y="46.1">2</text>
<text x="16.1" y="47.9">1</text>
<text x="16.1" y="44.4">2</text>
<text x="169.1" y="44.4">2</text>
<text x="169.1" y="47.9">3</text>
<text x="173.6" y="42.3">GPIO 0</text>
<text x="173.6" y="45.8">GPIO 1</text>
<text x="217" y="47.9">38</text>
<text x="217" y="44.4">39</text>
<text x="12.6" y="49.7">1</text>
<text x="169.1" y="51.4">4</text>
<text x="173.6" y="52.8">GPIO 2</text>
<text x="217" y="51.4">37</text>
<text x="169.1" y="55">5</text>
<text x="169.1" y="58.5">6</text>
<text x="173.6" y="56.4">GPIO 3</text>
<text x="173.6" y="59.9">GPIO 4</text>
<text x="217" y="58.5">35</text>
<text x="217" y="55">36</text>
<text x="14.3" y="63.8">2</text>
<text x="17.8" y="65.5">1</text>
<text x="17.8" y="62">2</text>
<text x="169.1" y="62">7</text>
<text x="169.1" y="65.5">8</text>
<text x="173.6" y="63.4">GPIO 5</text>
<text x="201.1" y="63.4">GPIO 28</text>
<text x="217" y="65.5">33</text>
<text x="217" y="62">34</text>
<text x="14.3" y="67.3">1</text>
<text x="169.1" y="69.1">9</text>
<text x="173.6" y="70.5">GPIO 6</text>
<text x="201.1" y="70.5">GPIO 27</text>
<text x="217" y="69.1">32</text>
<text x="167.1" y="72.6">10</text>
<text x="167.1" y="76.1">11</text>
<text x="173.6" y="74">GPIO 7</text>
<text x="173.6" y="77.5">GPIO 8</text>
<text x="201.1" y="74">GPIO 26</text>
<text x="217" y="76.1">30</text>
<text x="217" y="72.6">31</text>
<text x="14.3" y="83.2">2</text>
<text x="17.8" y="81.4">2</text>
<text x="167.1" y="79.7">12</text>
<text x="167.1" y="83.2">13</text>
<text x="173.6" y="81.1">GPIO 9</text>
<text x="201.1" y="81.1">GPIO 22</text>
<text x="217" y="83.2">28</text>
<text x="217" y="79.7">29</text>
<text x="14.3" y="86.7">1</text>
<text x="17.8" y="84.9">1</text>
<text x="167.1" y="86.7">14</text>
<text x="173.6" y="88.1">GPIO 10</text>
<text x="201.1" y="88.1">GPIO 21</text>
<text x="217" y="86.7">27</text>
<text x="167.1" y="90.2">15</text>
<text x="167.1" y="93.8">16</text>
<text x="173.6" y="91.7">GPIO 11</text>
<text x="173.6" y="95.2">GPIO 12</text>
<text x="201.1" y="95.2">GPIO 19</text>
<text x="201.1" y="91.7">GPIO 20</text>
<text x="217" y="93.8">25</text>
<text x="217" y="90.2">26</text>
<text x="34.8" y="100.8">1</text>
<text x="44.3" y="100.8">2</text>
<text x="167.1" y="97.3">17</text>
<text x="167.1" y="100.8">18</text>
<text x="173.6" y="98.7">GPIO 13</text>
<text x="201.1" y="98.7">GPIO 18</text>
<text x="217" y="100.8">23</text>
<text x="217" y="97.3">24</text>
<text x="34.8" y="104.4">3</text>
<text x="34.8" y="107.9">5</text>
<text x="38.3" y="102.6">12</text>
<text x="38.3" y="106.1">34</text>
<text x="44.3" y="107.9">6</text>
<text x="44.3" y="104.4">4</text>
<text x="167.1" y="104.4">19</text>
<text x="167.1" y="107.9">20</text>
<text x="173.6" y="105.8">GPIO 14</text>
<text x="201.1" y="105.8">GPIO 17</text>
<text x="217" y="107.9">21</text>
<text x="217" y="104.4">22</text>
<text x="34.8" y="111.4">7</text>
<text x="38.3" y="109.6">56</text>
<text x="38.3" y="113.2">78</text>
<text x="44.3" y="111.4">8</text>
<text x="173.6" y="109.3">GPIO 15</text>
<text x="201.1" y="109.3">GPIO 16</text>
<text x="34.8" y="130.8">1</text>
<text x="44.3" y="130.8">2</text>
<text x="34.8" y="134.3">3</text>
<text x="34.8" y="137.9">5</text>
<text x="38.3" y="132.6">12</text>
<text x="38.3" y="136.1">34</text>
<text x="44.3" y="137.9">6</text>
<text x="44.3" y="134.3">4</text>
<text x="34.8" y="141.4">7</text>
<text x="38.3" y="139.6">56</text>
<text x="38.3" y="143.2">78</text>
<text x="44.3" y="141.4">8</text>
<text x="38.6" y="183.7">1</text>
<text x="54.7" y="183.7">2</text>
<text x="73.7" y="196.4" transform="rotate(-90 73.7 196.4)">16</text>
<text x="82.5" y="196.4" transform="rotate(-90 82.5 196.4)">12</text>
<text x="87.8" y="196.4" transform="rotate(-90 87.8 196.4)">9</text>
<text x="28.4" y="203.1">2</text>
<text x="75.1" y="202.9" transform="rotate(-90 75.1 202.9)">16</text>
<text x="84" y="202.9" transform="rotate(-90 84 202.9)">12</text>
<text x="89.3" y="200.9" transform="rotate(-90 89.3 200.9)">9</text>
<text x="24.9" y="208.4">1</text>
<text x="24.9" y="204.9">2</text>
<text x="28.4" y="206.7">1</text>
<text x="273.1" y="208.4">1</text>
<text x="282.2" y="208.4">2</text>
<text x="75.1" y="213.4" transform="rotate(-90 75.1 213.4)">1</text>
<text x="84" y="213.4" transform="rotate(-90 84 213.4)">5</text>
<text x="89.3" y="213.4" transform="rotate(-90 89.3 213.4)">8</text>
<text x="273.1" y="215.5">5</text>
<text x="273.1" y="211.9">4</text>
<text x="282.2" y="211.9">3</text>
<text x="73.7" y="217.8" transform="rotate(-90 73.7 217.8)">1</text>
<text x="82.5" y="217.8" transform="rotate(-90 82.5 217.8)">5</text>
<text x="87.8" y="217.8" transform="rotate(-90 87.8 217.8)">8</text>
<text x="38.6" y="226.1">1</text>
<text x="54.7" y="226.1">2</text>
<text x="181.4" y="226.1">1</text>
<text x="190.5" y="226.1">2</text>
<text x="181.4" y="233.1">5</text>
<text x="181.4" y="229.6">4</text>
<text x="190.5" y="229.6">3</text>
<text x="269.5" y="240.3" transform="rotate(-90 269.5 240.3)">2</text>
<text x="271.3" y="243.8" transform="rotate(-90 271.3 243.8)">2</text>
<text x="273" y="240.3" transform="rotate(-90 273 240.3)">1</text>
<text x="274.8" y="243.8" transform="rotate(-90 274.8 243.8)">1</text>
<text x="177.8" y="258" transform="rotate(-90 177.8 258)">2</text>
<text x="181.3" y="258" transform="rotate(-90 181.3 258)">1</text>
<text x="179.6" y="261.5" transform="rotate(-90 179.6 261.5)">2</text>
<text x="183.1" y="261.5" transform="rotate(-90 183.1 261.5)">1</text>
</g>
<g font-size="3.2">
<text x="324.2" y="27.6" transform="rotate(-90 324.2 27.6)">GND</text>
<text x="322.4" y="31.1" transform="rotate(-90 322.4 31.1)">3</text>
<text x="173.6" y="49.3">GND</text>
<text x="207.2" y="49.3">GND</text>
<text x="173.6" y="67">GND</text>
<text x="207.2" y="67">GND</text>
<text x="173.6" y="84.6">GND</text>
<text x="207.2" y="84.6">GND</text>
<text x="173.6" y="102.2">GND</text>
<text x="207.2" y="102.2">GND</text>
<text x="283.6" y="110" transform="rotate(-90 283.6 110)">2</text>
<text x="297.7" y="110" transform="rotate(-90 297.7 110)">4</text>
<text x="301.3" y="110" transform="rotate(-90 301.3 110)">6</text>
<text x="304.8" y="110" transform="rotate(-90 304.8 110)">8</text>
<text x="283.6" y="129.6" transform="rotate(-90 283.6 129.6)">1</text>
<text x="297.7" y="129.6" transform="rotate(-90 297.7 129.6)">3</text>
<text x="301.3" y="129.6" transform="rotate(-90 301.3 129.6)">5</text>
<text x="304.8" y="129.6" transform="rotate(-90 304.8 129.6)">7</text>
</g>
<g font-size="3.2" fill="#f00">
<text x="327.7" y="27.6" transform="rotate(-90 327.7 27.6)">VCC</text>
<text x="326" y="31.1" transform="rotate(-90 326 31.1)">4</text>
<text x="205.7" y="42.3">VBUS</text>
<text x="206" y="45.8">VSYS</text>
<text x="202.2" y="52.8">3v3_EN</text>
<text x="197.8" y="56.4">3v3 (OUT)</text>
</g>
<text font-size="3.2" fill="#060" x="197.4" y="59.9">ADC_VREF</text>
<text font-size="3.2" fill="#0f0" x="207.6" y="77.5">RUN</text>
</svg>
